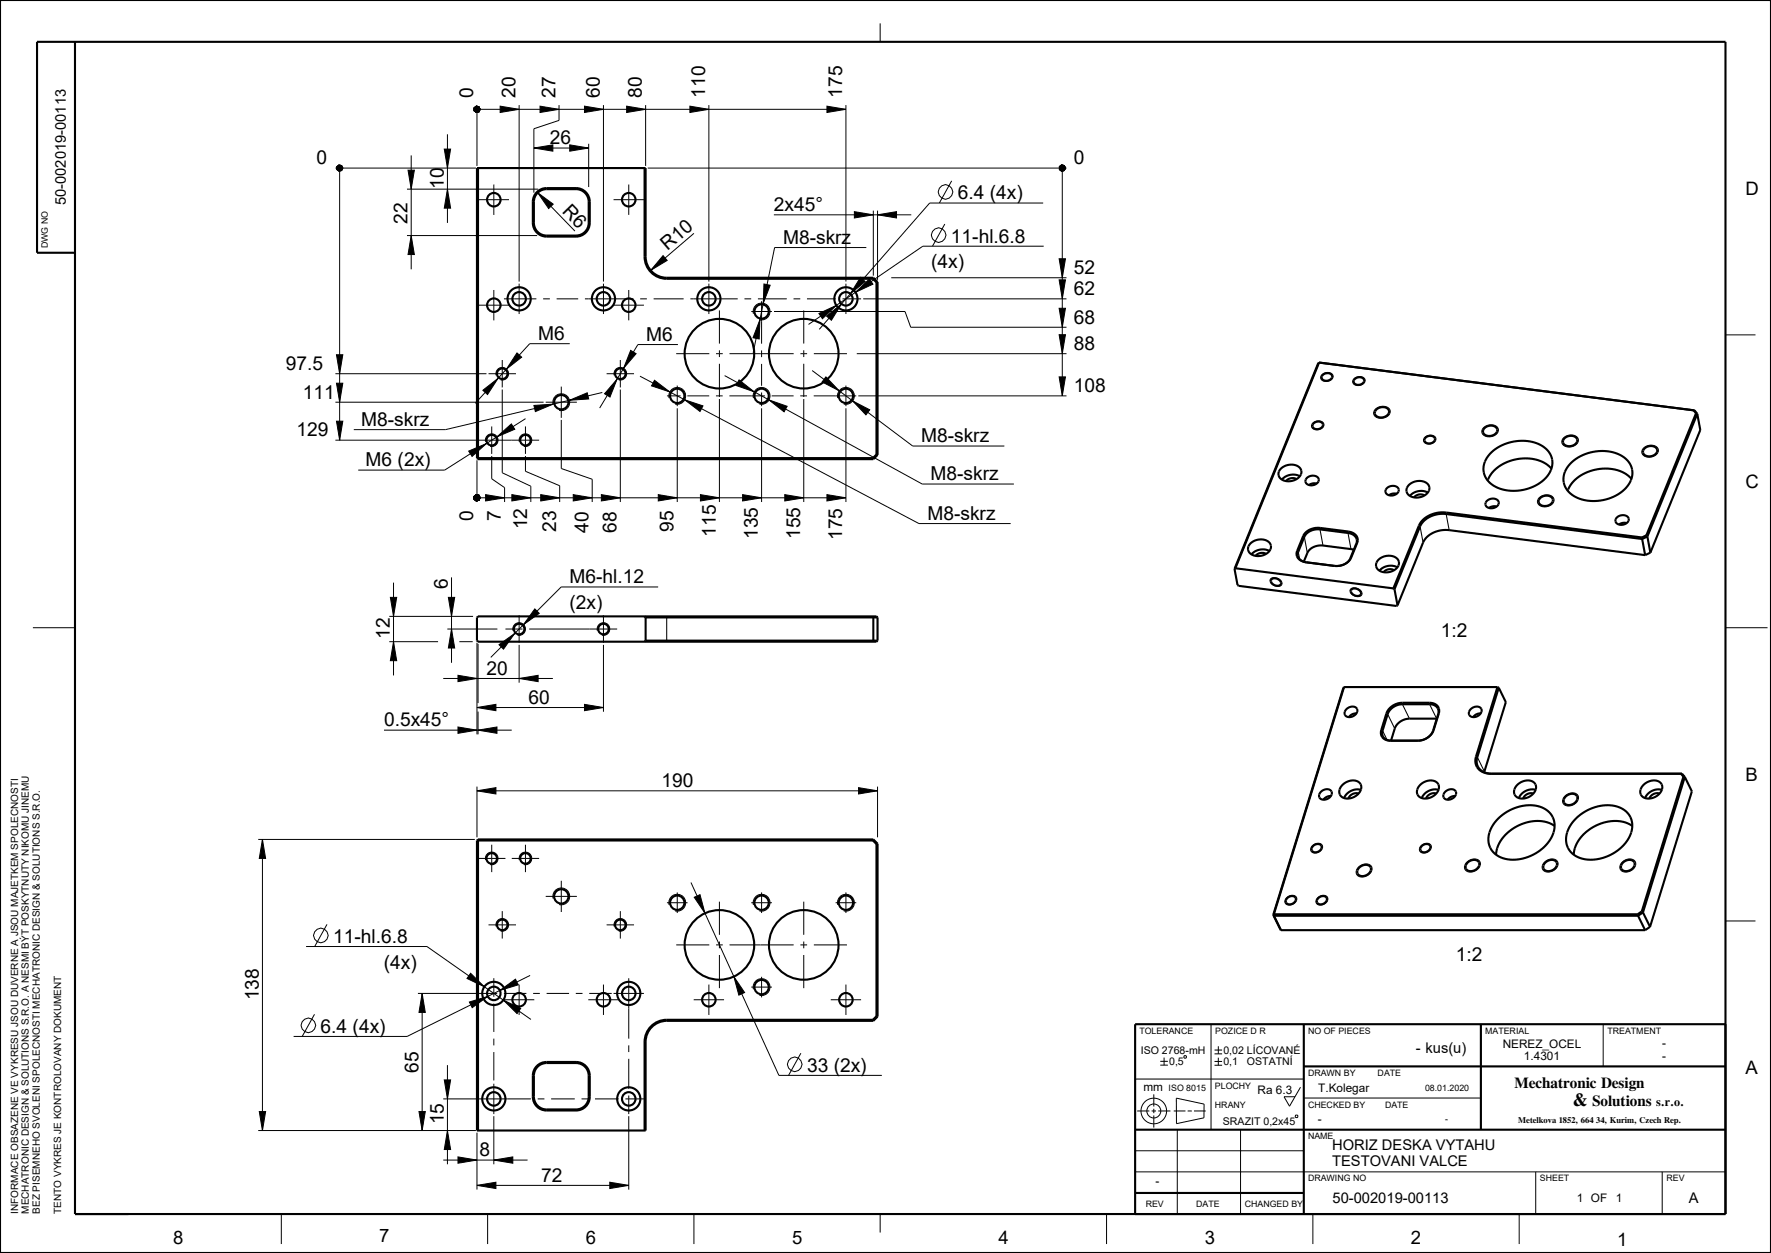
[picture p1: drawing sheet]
<svg xmlns="http://www.w3.org/2000/svg" width="420mm" height="297mm" viewBox="0 0 420 297" stroke-linecap="round" stroke-linejoin="round" font-family="sans-serif">
<g fill="none" stroke="#000" stroke-width=".24">
<path d="M208.7 5.5v4.4M79.5 39.8h33.4M79.9 39.5l.5-.4 .6 .1 .3 .6-.3 .6-.6 .2-.5-.4zM80.5 39.8v64.5M97.5 36.8v27M105.4 35.3h1.5l-.8 4.5zM106.1 31.8v21M112.4 25.6l.5-.4 .7 .1 .3 .6-.3 .6-.7 .1-.5-.4zM113.1 24.9v14.4M113.1 25.9h87.5M118.6 25.2l4.5 .7-4.5 .8zM123.1 24.9v41.8"/>
<path d="M126.6 35.1l4.5-.8v1.5zM126.6 35.1h13M128.1 25.2l4.5 .7-4.5 .8zM132.6 24.9v3.6l-6 2v15.2M135.1 34.3l4.5 .8-4.5 .7zM138.6 25.2l4.5 .7-4.5 .8zM139.6 34.1v10.2M143.1 24.9v41.8M148.6 25.2l4.5 .7-4.5 .8zM153.1 24.9v14.4M153.6 39.8h99.3M163.6 25.2l4.5 .7-4.5 .8z"/>
<path d="M168.1 24.9v41.8M196.1 25.2l4.5 .7-4.5 .8zM200.6 24.9v41.8M251.3 39.5l.5-.4 .6 .1 .3 .6-.3 .6-.6 .2-.5-.4zM251.9 39.8v54M96.5 55.8h30.9M96.5 44.8h31.2M96.8 40.3h1.5l-.8 4.5zM97.5 55.8l.8 4.5h-1.5zM106.1 44.8l.8 4.5h-1.5zM113.5 47.3h7.2M117.1 43.7v7.2"/>
<path d="M127.5 45.7l3.7 2.7-1.1 1zM127.5 45.7l8.8 9.1M145.5 47.3h7.2M149.1 43.7v7.2M164.6 55.3l-10.3 8.8M183.5 50.9h32.6M202.6 50.2l4.5 .7-4.5 .8zM205.5 58.7h-21.8l-5.1 24.9M207.1 49.9v15.4M208.1 50.9l4.5-.7v1.5zM208.1 49.9v16.4M224.1 53.1l-3 5.3"/>
<path d="M225.7 42.9l-2.9 5.2M247.4 48.1h-26.9l-26.2 30M247.5 58.4h-28.6l-27.2 18.5M113.5 72.3h7.2M117.1 68.7v7.2M119.5 70.8h7.7M123.1 67.2v7.2M128.8 70.8h1.6M132 70.8h5.1M138.7 70.8h11.5M143.1 67.2v7.2M145.5 72.3h7.2"/>
<path d="M149.1 68.7v7.2M151.8 70.8h1.6M155 70.8h7.1M157.2 60.6l1 1.1-3.9 2.4zM163.7 70.8h11.3M168.1 67.2v7.2M170.6 73.6v7.8M176.6 70.8h1.5M178.2 73.8h4.9M178.7 74.4a2 2 0 0 1 1.7-2.6 2 2 0 0 1 2.2 2.2 2 2 0 0 1-2.5 1.8M179.7 70.8h6.9M180.2 75.8l-.1 4.6-1.5-.3z"/>
<path d="M180.6 71.4v10.1M181.2 67.3l1.4 .3-1.6 4.3zM183.6 73.8h31l1.4 3.8h36.9M188.2 70.8h1.6M190.6 73.6v7.8M191.4 70.8h6.8M194.2 74.3l4.1-1.9-3.2 3.1zM196 74.9l3.6-2.9-2.4 3.9zM199.8 70.8h4.4M200.6 67.2v7.2M202.9 69.3l3.3-3.2 .8 1.3zM204.1 65.7l1.1 1-3.5 2.9z"/>
<path d="M204.7 70.8h48.2M211.4 65.8h41.5M251.2 61.3h1.5l-.8 4.5zM251.2 79.3h1.5l-.8 4.5zM251.2 66.3h1.5l-.8 4.5zM251.2 73.1h1.5l-.8 4.5zM409.2 79.4h7.1M79.5 95.3h49.4M79.5 88.6h35.9M79.8 90.8h1.5l-.8 4.5zM79.8 99.8h1.5l-.8 4.5zM79.8 84.1h1.5l-.8 4.5z"/>
<path d="M114.5 92.5l3.6-2.8-2.5 3.8zM115.9 88.6h6.5M117.7 89a1.5 1.5 0 0 1 1.3-1.9 1.5 1.5 0 0 1 1.6 1.6 1.5 1.5 0 0 1-1.9 1.3M119.1 85.3v6.5M119.1 92.3v19.8l6.8 3.1v3.8M122.6 83.7l1.1 1-3.6 2.8zM124.6 99.2l-19.1 12.2h-20.5M126.6 96.1l4.6-.3-4.2 1.8zM129.4 95.3h7.4M131.2 95.9a2 2 0 0 1 1.7-2.6 2 2 0 0 1 2.2 2.2 2 2 0 0 1-2.5 1.8M133.1 91.6v7.4M133.1 99.5v11.6l7.3 2.5v5.4"/>
<path d="M135.1 94.9l4.2-1.8 .3 1.5zM135.1 81.5h-9.5l-12.9 14.1M142.8 93l-37.1 8.8h-21.8M143.9 88.6h6.5M145.7 89a1.5 1.5 0 0 1 1.3-1.9 1.5 1.5 0 0 1 1.6 1.6 1.5 1.5 0 0 1-1.9 1.3M146.3 89.9l-1.6 4.2-1.3-.8zM147.1 85.3v6.5M147.1 92.3v26.7M149.6 83.1l1.3 .7-3 3.5zM151.8 89.2l66.1 34.9h21.8M155.2 90.1l3.6 2.8-4.3-1.4zM158.2 93.8h3.2"/>
<path d="M158.7 94.4a2 2 0 0 1 1.7-2.6 2 2 0 0 1 2.2 2.2 2 2 0 0 1-2.5 1.8M160.4 83.8h7.8M160.6 91.4v4.9M160.6 96.8v22.2M160.8 81.7h-9.5l-9.1 15M162.4 94.8l4.3 1.4-.7 1.3zM163 93.8h5.2M169.8 93.8h1.6M169.8 83.8h1.6M170.6 83v1.6M170.6 86.2v7.9M170.6 94.6v24.4"/>
<path d="M171.8 89l46.9 25.7h21.8M173 93.8h8.4M173 83.8h15.2M175.3 90.1l3.6 2.8-4.3-1.5zM178.7 94.4a2 2 0 0 1 1.7-2.6 2 2 0 0 1 2.2 2.2 2 2 0 0 1-2.5 1.8M180.6 83.1v1.6M180.6 86.3v5.1M180.6 93v3.3M180.6 96.8v22.2M182.4 94.8l4.3 1.5-.7 1.3zM183 93.8h5.2M189.8 93.8h1.6"/>
<path d="M189.8 83.8h1.6M190.6 83v1.6M190.6 86.2v7.9M190.6 94.6v24.4M192.6 87.8l23.8 17.9h21.8M193 93.8h10.1M193 83.8h7.9M195.9 89.3l3.1 3.3-4-2.1zM198.7 94.4a2 2 0 0 1 1.7-2.6 2 2 0 0 1 2.2 2.2 2 2 0 0 1-2.5 1.8M200.6 91.4v4.9M200.6 96.8v22.2M202.2 95l4.1 2.1-.9 1.2z"/>
<path d="M203.2 83.8h49.7M203.6 93.8h49.3M251.2 89.3h1.5l-.8 4.5zM313.5 88.8l.7-.4 .9-.1 .9 .4 .2 .6-.2 .4-.5 .5-1.3 .2-.7-.3-.2-.3-.1-.5zM321.1 89.7l.7-.4h.9l.8 .4 .2 .6-.1 .4-.6 .5-1.2 .2-.7-.3-.3-.3v-.5zM326.2 97l1-.6 1.1-.1 1 .4 .3 .4 .1 .6-.2 .5-.5 .5-1 .4h-.8l-1-.3-.4-.5v-.6zM79.5 104.3h33.4M111.1 106.9l4.2-1.8-3.3 3.1zM112.4 117.7l.5-.4 .7 .1 .3 .6-.3 .6-.7 .1-.5-.4zM113.1 109.1v9.9M113.1 118h87.5M113.4 104.3h14.5"/>
<path d="M115.2 104.7a1.5 1.5 0 0 1 1.3-1.9 1.5 1.5 0 0 1 1.6 1.7 1.5 1.5 0 0 1-1.9 1.3M115.2 117.2l4.5 .8-4.5 .7zM116.6 101.1v6.5M116.6 108.1v5.4l3.1 2.1v3.4M117.9 103.5l3.4-3 .8 1.2zM121.4 117.2l4.5 .8-4.5 .7zM123.2 104.7a1.5 1.5 0 0 1 1.3-1.9 1.5 1.5 0 0 1 1.6 1.7 1.5 1.5 0 0 1-1.9 1.3M124.6 101.1v6.5M124.6 108.1v3.6l8.1 3.4v3.9M128.2 117.2l4.5 .8-4.5 .7zM135.9 117.2l4.5 .8-4.5 .7zM142.6 117.2l4.5 .8-4.5 .7z"/>
<path d="M156.1 117.2l4.5 .8-4.5 .7zM166.1 117.2l4.5 .8-4.5 .7zM176.1 117.2l4.5 .8-4.5 .7zM186.1 117.2l4.5 .8-4.5 .7zM196.1 117.2l4.5 .8-4.5 .7zM311.4 100.3l.7-.5h.8l.8 .3 .3 .7-.6 .8-.8 .3h-.5l-.7-.3-.3-.3-.1-.4zM337.9 103.6l.7-.4 .9-.1 .8 .4 .2 .7-.1 .4-.6 .5-1.2 .2-.7-.3-.3-.4v-.4zM351.9 101.4l.9-.6 1.2-.1 .6 .2 .5 .4 .3 .8-.3 .5-.5 .5-1 .4h-.8l-.9-.3-.4-.5-.1-.6zM365 117.9l1-.5 1.2-.1 1.1 .5 .3 .9-.3 .5-.5 .5-1 .4h-.8l-.9-.3-.4-.5-.1-.5zM370.8 103.8l1-.6 1.1-.1 1.2 .5 .2 .9-.2 .5-.5 .5-.7 .3-1.1 .1-1-.3-.3-.5-.1-.7zM389.8 106.2l1-.6 1.1-.1 1 .4 .3 .5 .1 .5-.2 .6-.7 .5-.9 .3-.7 .1-1-.4-.4-.5v-.6zM93.3 138.1v22"/>
<path d="M107.1 136.9v20.2M156.1 139.1h-23l-16.7 16.7M301.3 137.2l.8-.3 1.1 .3 .8 .7v.6l-.7 .5-1.3-.2-.7-.8zM320.3 139.6l.8-.3 1.1 .3 .7 .6 .1 .7-.7 .5-1.3-.2-.8-.8zM7.8 148.8h10M92.3 152.1h11.6M92.3 146.1h19.9M92.6 141.6h1.5l-.8 4.5zM93.3 152.1l.8 4.5h-1.5zM106.1 149.1h11.9M106.3 141.6h1.5l-.7 4.5zM107.1 149.1l.7 4.5h-1.5z"/>
<path d="M108.9 152.1h3.2M113.1 152.4v21.7M113.4 152.6v14.1M118.3 152.8l3.8-2.6-2.7 3.7zM119.9 149.1h4M121.7 149.5a1.5 1.5 0 0 1 1.3-1.9 1.5 1.5 0 0 1 1.6 1.6 1.5 1.5 0 0 1-1.9 1.4M123.1 145.9v6.5M123.1 152.9v8.9M125.5 149.1h20.9M126.8 144.3l1.1 1.1-3.7 2.6zM141.7 149.5a1.5 1.5 0 0 1 1.3-1.9 1.5 1.5 0 0 1 1.6 1.6 1.5 1.5 0 0 1-1.9 1.4M143.1 145.9v6.5"/>
<path d="M143.1 152.9v15.8M409.2 148.8h10M91.1 173.1h30.3M105.1 160.8h26M108.6 160.1l4.5 .7-4.5 .8zM108.6 172.3l4.5 .8-4.5 .7zM113.1 167.7l4.5-.7v1.5zM113.1 167.7h30M113.4 173.1l4.5-.8v1.5zM113.4 168.7v5.4M123.1 160.8l4.5-.7v1.5zM138.6 167l4.5 .7-4.5 .8z"/>
<path d="M61.2 199h51.4M62.2 199l.8 4.5h-1.5zM62.2 199v69M113.1 187.4l4.5-.7v1.5zM113.1 186.4v12.1M113.1 187.4h95M203.6 186.7l4.5 .7-4.5 .8zM208.1 186.4v12.1M371.2 188.6l1-.6h1.1l.8 .4 .2 .5v.6l-.3 .6-.8 .6-.9 .3h-.7l-.8-.4-.2-.5v-.6zM77.5 219.1l-2.9 5.3M113.4 203.5h6.5M115.2 203.9a1.5 1.5 0 0 1 1.3-1.9 1.5 1.5 0 0 1 1.6 1.6 1.5 1.5 0 0 1-1.9 1.3"/>
<path d="M115.9 219.2h6.5M116.6 200.2v6.5M117.7 219.6a1.5 1.5 0 0 1 1.3-1.9 1.5 1.5 0 0 1 1.6 1.7 1.5 1.5 0 0 1-1.9 1.3M119.1 216v6.5M121.4 203.5h6.5M123.2 203.9a1.5 1.5 0 0 1 1.3-1.9 1.5 1.5 0 0 1 1.6 1.6 1.5 1.5 0 0 1-1.9 1.3M124.6 200.2v6.5M129.4 212.5h7.4M131.2 213a2 2 0 0 1 1.7-2.5 2 2 0 0 1 2.2 2.1 2 2 0 0 1-2.5 1.8M133.1 208.8v7.4M143.9 219.2h6.5M145.7 219.6a1.5 1.5 0 0 1 1.3-1.9 1.5 1.5 0 0 1 1.6 1.7 1.5 1.5 0 0 1-1.9 1.3"/>
<path d="M147.1 216v6.5M158.2 214h4.9M158.7 214.5a2 2 0 0 1 1.7-2.5 2 2 0 0 1 2.2 2.1 2 2 0 0 1-2.5 1.8M160.6 211.5v4.9M163.9 209.2l20.8 45.7h24.4M164.6 212.7l1.4-.6 1.2 4.4zM170.6 213.7v7.9M178.2 214h4.9M178.7 214.5a2 2 0 0 1 1.7-2.5 2 2 0 0 1 2.2 2.1 2 2 0 0 1-2.5 1.8M180.6 211.5v4.9M190.6 213.7v7.9M198.2 214h4.9"/>
<path d="M198.7 214.5a2 2 0 0 1 1.7-2.5 2 2 0 0 1 2.2 2.1 2 2 0 0 1-2.5 1.8M200.6 211.5v4.9M305.2 212.7l.7-.4 .9-.1 .6 .4 .1 .8-.7 .8-1.3 .3-.6-.3-.2-.4 .1-.5zM311.3 200.4l.8-.4 .8-.1 .6 .4 .1 .7-.8 .9-1.2 .3-.6-.3-.2-.4 .1-.6zM312.5 212.7l.8-.4 .8-.1 .7 .5 .1 .7-.4 .6-.5 .4-1.1 .1-.6-.3-.2-.4 .1-.6zM322.2 205.5l1-.6 1.1-.1 .6 .2 .4 .4v.9l-.3 .6-.5 .5-.9 .4-.9 .1-.8-.5-.3-.5 .2-.8zM337.1 200.4l.7-.4 .9-.1 .6 .3 .1 .8-.2 .5-.6 .5-1.2 .2-.6-.3-.2-.4 .1-.6zM347.9 204.3l1-.6 1.1-.1 .9 .5 .2 .5-.1 .6-.4 .7-.8 .6-1.4 .2-.8-.4-.3-.5 .2-1zM366.4 204.3l1-.6 1.1-.1 .8 .6 .2 1-.4 .6-.8 .6-.8 .3h-.7l-.8-.4-.3-.5 .2-.9zM384.8 204.3l1-.6 1.1-.1 .6 .3 .3 .4 .1 .9-.3 .6-.9 .7-1.5 .2-.8-.4-.2-.5 .1-.9zM409.2 218.3h7.1M72.6 224.4h28.7l24.6 17.2"/>
<path d="M99.1 235.5h13.9M100.1 235.5l.8 4.5h-1.5zM100.1 235.5v32.5M111.3 237.5l4.4-1.3-3.7 2.7zM111.6 230.7l3.3 3.2-4.2-2zM113.5 235.5h4.4M117.1 231.9v4.4M117.1 237.9v6.7M118.5 234.8l3.7-2.7 .7 1.3zM119.4 237.1l4.1 1.9-.9 1.2zM119.5 235.5h5.3M119.5 237h7.2"/>
<path d="M123.1 233.4v7.2M125.7 231.2l-29.2 14.5h-26.9M126.4 235.5h1.6M129.6 235.5h5.4M136.6 235.5h1.5M139.5 237h7.2M139.7 235.5h5.4M143.1 233.4v7.2M145.5 235.5h7.2M149.1 231.9v14.3M160.4 224h7.8M164.5 237h7.2"/>
<path d="M168.1 233.4v7.2M169.8 224h1.6M170.6 223.2v1.6M170.6 226.4v7.8M173 224h15.2M174 231.5l2.6 3.8-1.4 .6zM178.2 234h4.9M178.7 234.5a2 2 0 0 1 1.7-2.5 2 2 0 0 1 2.2 2.1 2 2 0 0 1-2.5 1.8M180.6 231.5v4.9M189.8 224h1.6M190.6 223.2v1.6M190.6 226.4v7.8"/>
<path d="M193 224h7.9M197 237h7.2M200.6 233.4v7.2M74.6 240.4l-2.9 5.3M105.4 256h1.5l-.8 4.5zM106.1 252.5v23.5M117.1 246.2v1.6M117.1 249.4v6.7M117.1 256.9v7.2M149.1 247.8v1.6M149.1 251v7.1M149.1 259.7v4.4"/>
<path d="M189.9 249.7l-2.9 5.2M269.2 255.8h40M273.6 259.4v2.9M275.2 251.6h1.8M275.2 252.5h1.8M276.1 250.7v1.8M280.8 250.4l.4-.2 .2 .5-.5 .1zM287.2 242.8v25M288 248.9h1.8M288 249.8h1.8M288 251.6h1.8M288 252.5h1.8"/>
<path d="M288.9 248v1.8M288.9 250.7v1.8M308.4 257.7l-2.6 4.5-1.3-2.2h2.6M380.2 242.8v10M61.2 268h51.7M61.5 263.5h1.5l-.8 4.5zM99.4 263.5h1.5l-.8 4.5zM105.1 260.5h7.9M105.1 275h20M106.1 268l.8 4.5h-1.5zM108.6 274.2l4.5 .8-4.5 .7zM113.1 268.5v13.5"/>
<path d="M113.5 260.5h12.4M117.1 275l4.5-.8v1.5zM117.1 264.6v11.4M127.5 260.5h1.6M130.7 260.5h5.6M137.9 260.5h1.6M141.1 260.5h5.6M148.3 260.5h4.4M149.1 264.6v17.4M269.2 277.8h140M269.2 272.8h40M269.7 263.3h2.9"/>
<path d="M273.1 263.3h1.1M273.6 262.8v1.1M273.6 264.4v2.9M274.7 263.3h2.9M278.4 263.3h2.7M279 260.3l6.6 1.4-.1 3.3-6.5 1.3zM279.2 267.8v20M281.6 263.3h1.1M283.2 263.3h2.7M294.2 267.8v20M307.2 264.5l.4-.2 .2 .5-.5 .1zM309.2 260.3h42"/>
<path d="M364.2 277.8v10M394.2 277.8v10M66.7 287.8v7.1M113.1 281l4.5-.8v1.5zM113.1 281h36M115.6 287.8v7.1M144.6 280.2l4.5 .8-4.5 .7zM164.6 287.8v7.1M208.7 287.8v4.3M262.4 287.8v7.1M311.4 287.8v7.1M360.3 287.8v7.1"/>
<circle cx="222.6" cy="55.7" r="1.72"/>
<circle cx="224.2" cy="45.5" r="1.72"/>
<circle cx="76.1" cy="221.7" r="1.72"/>
<circle cx="73.1" cy="243" r="1.72"/>
<circle cx="188.4" cy="252.3" r="1.72"/>
<circle cx="273.6" cy="263.3" r="3"/>
<circle cx="273.6" cy="263.3" r="1.66"/>
</g>
<g fill="#000">
<path d="M79.9 39.5l.5-.4 .6 .1 .3 .6-.3 .6-.6 .2-.5-.4zM105.4 35.3h1.5l-.8 4.5zM112.4 25.6l.5-.4 .7 .1 .3 .6-.3 .6-.7 .1-.5-.4zM118.6 25.2l4.5 .7-4.5 .8zM126.6 35.1l4.5-.8v1.5zM128.1 25.2l4.5 .7-4.5 .8zM135.1 34.3l4.5 .8-4.5 .7zM138.6 25.2l4.5 .7-4.5 .8zM148.6 25.2l4.5 .7-4.5 .8zM163.6 25.2l4.5 .7-4.5 .8zM196.1 25.2l4.5 .7-4.5 .8zM251.3 39.5l.5-.4 .6 .1 .3 .6-.3 .6-.6 .2-.5-.4z"/>
<path d="M96.8 40.3h1.5l-.8 4.5zM97.5 55.8l.8 4.5h-1.5zM106.1 44.8l.8 4.5h-1.5zM127.5 45.7l3.7 2.7-1.1 1zM202.6 50.2l4.5 .7-4.5 .8zM208.1 50.9l4.5-.7v1.5zM157.2 60.6l1 1.1-3.9 2.4zM180.2 75.8l-.1 4.6-1.5-.3zM181.2 67.3l1.4 .3-1.6 4.3zM194.2 74.3l4.1-1.9-3.2 3.1zM196 74.9l3.6-2.9-2.4 3.9zM204.1 65.7l1.1 1-3.5 2.9z"/>
<path d="M202.9 69.3l3.3-3.2 .8 1.3zM251.2 61.3h1.5l-.8 4.5zM251.2 66.3h1.5l-.8 4.5zM251.2 73.1h1.5l-.8 4.5zM79.8 90.8h1.5l-.8 4.5zM79.8 84.1h1.5l-.8 4.5zM114.5 92.5l3.6-2.8-2.5 3.8zM122.6 83.7l1.1 1-3.6 2.8zM126.6 96.1l4.6-.3-4.2 1.8zM135.1 94.9l4.2-1.8 .3 1.5zM146.3 89.9l-1.6 4.2-1.3-.8zM149.6 83.1l1.3 .7-3 3.5z"/>
<path d="M155.2 90.1l3.6 2.8-4.3-1.4zM162.4 94.8l4.3 1.4-.7 1.3zM175.3 90.1l3.6 2.8-4.3-1.5zM182.4 94.8l4.3 1.5-.7 1.3zM195.9 89.3l3.1 3.3-4-2.1zM202.2 95l4.1 2.1-.9 1.2zM251.2 79.3h1.5l-.8 4.5zM251.2 89.3h1.5l-.8 4.5zM79.8 99.8h1.5l-.8 4.5zM112.4 117.7l.5-.4 .7 .1 .3 .6-.3 .6-.7 .1-.5-.4zM111.1 106.9l4.2-1.8-3.3 3.1zM117.9 103.5l3.4-3 .8 1.2z"/>
<path d="M115.2 117.2l4.5 .8-4.5 .7zM121.4 117.2l4.5 .8-4.5 .7zM128.2 117.2l4.5 .8-4.5 .7zM135.9 117.2l4.5 .8-4.5 .7zM142.6 117.2l4.5 .8-4.5 .7zM156.1 117.2l4.5 .8-4.5 .7zM166.1 117.2l4.5 .8-4.5 .7zM176.1 117.2l4.5 .8-4.5 .7zM186.1 117.2l4.5 .8-4.5 .7zM196.1 117.2l4.5 .8-4.5 .7zM92.6 141.6h1.5l-.8 4.5zM93.3 152.1l.8 4.5h-1.5z"/>
<path d="M106.3 141.6h1.5l-.7 4.5zM107.1 149.1l.7 4.5h-1.5zM118.3 152.8l3.8-2.6-2.7 3.7zM126.8 144.3l1.1 1.1-3.7 2.6zM108.6 160.1l4.5 .7-4.5 .8zM108.6 172.3l4.5 .8-4.5 .7zM113.1 167.7l4.5-.7v1.5zM113.4 173.1l4.5-.8v1.5zM123.1 160.8l4.5-.7v1.5zM138.6 167l4.5 .7-4.5 .8zM62.2 199l.8 4.5h-1.5zM113.1 187.4l4.5-.7v1.5z"/>
<path d="M203.6 186.7l4.5 .7-4.5 .8zM164.6 212.7l1.4-.6 1.2 4.4zM100.1 235.5l.8 4.5h-1.5zM111.6 230.7l3.3 3.2-4.2-2zM111.3 237.5l4.4-1.3-3.7 2.7zM118.5 234.8l3.7-2.7 .7 1.3zM119.4 237.1l4.1 1.9-.9 1.2zM174 231.5l2.6 3.8-1.4 .6zM61.5 263.5h1.5l-.8 4.5zM99.4 263.5h1.5l-.8 4.5zM106.1 268l.8 4.5h-1.5zM105.4 256h1.5l-.8 4.5z"/>
<path d="M108.6 274.2l4.5 .8-4.5 .7zM117.1 275l4.5-.8v1.5zM113.1 281l4.5-.8v1.5zM144.6 280.2l4.5 .8-4.5 .7z"/>
</g>
<g fill="none" stroke="#000" stroke-width=".5">
<path d="M0 0h420v297h-420zM17.8 9.9v277.9h391.4v-277.9h-400.4v50h9M113.4 39.8v68.8M152.9 39.8v21a5.2 5.2 0 0 0 5.2 5.3h48.9M127.3 46a2.99 2.99 0 0 1 2.3-1.2h7a3 3 0 0 1 3 3v5a3 3 0 0 1-3 3h-7a3 3 0 0 1-3-3v-5l.1-.7zM127.3 45.5a3.2 3.2 0 0 1 2.3-.9h7a3.2 3.2 0 0 1 3.3 3.2v5a3.2 3.2 0 0 1-3.3 3.3h-7a3.2 3.2 0 0 1-3.2-3.3v-5a3.2 3.2 0 0 1 .9-2.3zM207 66.1l.9 .8M207.1 65.8h-49a5 5 0 0 1-5-5v-21h-40v68.8l.3 .2h93.7M207.1 65.8l1 1M207.1 65.8l-.1 .3M207.9 66.9v40.8M208.1 66.8l-.2 .1"/>
<path d="M208.1 66.8v41M312.8 85.9l-.2 .2-19.8 48.7M312.8 85.9l-19.8 48.8M312.8 85.9l89.1 11.4M312.8 85.9h.1M313.7 88.9a1.26 1.26 0 0 1 1.2-.5 1.26 1.26 0 0 1 1 .8 1.29 1.29 0 0 1-1.2 1.1 1.29 1.29 0 0 1-1.3-.9zM321.3 89.9a1.26 1.26 0 0 1 1.2-.6 1.26 1.26 0 0 1 1 .9 1.29 1.29 0 0 1-1.2 1 1.29 1.29 0 0 1-1.3-.8zM326.5 97a1.71 1.71 0 0 1 2.9 .6 1.84 1.84 0 0 1-1.5 1.3 1.84 1.84 0 0 1-1.8-.9v-.5zM401.9 97.3h-.2l.5 .7M401.9 97.3l.6 .8M402.2 98l.3 .1M402.2 98l-11.8 28.9"/>
<path d="M402.5 98.1l-11.8 29.1M402.5 98.1l.7 3.8-11.8 29.1M113.4 108.6h93.6M113.4 108.6l-.2 .1M207 108.6l.1 .2M207.9 107.7l.2 .1M207.9 107.7l-.9 .9M208.1 107.8l-1 1M303.7 111.1a3.1 3.1 0 0 1 4.9 .3 2.02 2.02 0 0 1-1.8 2.5 2.56 2.56 0 0 1-3.6-1.4l.1-.7zM307.5 113.6a2.04 2.04 0 0 0-2.5 .4M308.3 112.9a3.5 3.5 0 0 0-4.3 .8M310 113.2a1.61 1.61 0 0 1 2.8 .6 1.72 1.72 0 0 1-1.5 1.2 1.72 1.72 0 0 1-1.7-.9z"/>
<path d="M311.5 100.4a1.26 1.26 0 0 1 1.2-.5 1.26 1.26 0 0 1 1 .8 1.29 1.29 0 0 1-1.1 1 1.29 1.29 0 0 1-1.3-.8zM312.2 114.6h-.9l-.9 .4M329 115.7a1.61 1.61 0 0 1 2.7 .5 1.72 1.72 0 0 1-1.4 1.2 1.72 1.72 0 0 1-1.7-.9zM331.2 117h-.9l-.9 .4M334.1 115a3.1 3.1 0 0 1 4.8 .3 2.02 2.02 0 0 1-1.7 2.4 2.56 2.56 0 0 1-3.6-1.3l.1-.8zM337.8 117.4a2.04 2.04 0 0 0-2.5 .5M338.1 103.8a1.26 1.26 0 0 1 1.2-.6 1.26 1.26 0 0 1 1 .9 1.29 1.29 0 0 1-1.2 1 1.29 1.29 0 0 1-1.3-.9zM338.6 116.8a3.5 3.5 0 0 0-4.2 .7M352.1 101.4a1.71 1.71 0 0 1 3 .6 1.84 1.84 0 0 1-1.6 1.3 1.84 1.84 0 0 1-1.8-.9l.1-.5zM352.7 118.7a1.61 1.61 0 0 1 2.7 .5 1.72 1.72 0 0 1-1.4 1.3 1.72 1.72 0 0 1-1.7-.9zM353.7 107.2a10.4 10.4 0 0 1 12.8-.9 4.7 4.7 0 0 1-.3 7.3 10.4 10.4 0 0 1-12.8 .9 4.7 4.7 0 0 1 .3-7.3zM365.3 118a1.71 1.71 0 0 1 3 .6 1.84 1.84 0 0 1-1.6 1.3 1.84 1.84 0 0 1-1.8-.9l.1-.5z"/>
<path d="M367.9 111.1a9.4 9.4 0 0 0-10.3-1.7 7.9 7.9 0 0 0-4.8 4.5M371.1 103.8a1.71 1.71 0 0 1 2.9 .6 1.84 1.84 0 0 1-1.5 1.3 1.84 1.84 0 0 1-1.8-.9v-.5zM372.7 109.6a10.4 10.4 0 0 1 12.8-.9 4.7 4.7 0 0 1-.3 7.4 10.4 10.4 0 0 1-12.8 .8 4.7 4.7 0 0 1 .3-7.3zM386.9 113.5a9.4 9.4 0 0 0-10.3-1.6 7.9 7.9 0 0 0-4.8 4.4M390.1 106.3a1.71 1.71 0 0 1 2.9 .5 1.84 1.84 0 0 1-1.5 1.3 1.84 1.84 0 0 1-1.8-.9v-.5zM292.8 134.8l.7 3.9 .3 .2 37.4 4.7 .2-.1M293 134.7l37.4 4.8M293 134.7l-.2 .1M296.5 128.9a3.1 3.1 0 0 1 4.8 .2 2.02 2.02 0 0 1-1.7 2.5 2.56 2.56 0 0 1-3.6-1.3l.1-.8zM300.3 131.3a2.04 2.04 0 0 0-2.5 .4M301 130.6a3.5 3.5 0 0 0-4.2 .8M301.6 137.3a1.31 1.31 0 0 1 1.5-.1 1.31 1.31 0 0 1 .6 1.3 1.3 1.3 0 0 1-1.5 .3 1.3 1.3 0 0 1-.7-1.4z"/>
<path d="M309.8 133.3a2.04 2.04 0 0 1-2.2-2.7l1.5-3.6a3.9 3.9 0 0 1 4-1.9l6.6 .9a2.07 2.07 0 0 1 2.2 2.5l-1.5 3.7a3.9 3.9 0 0 1-4 1.9M309.8 133.3h.1M309.9 126.5l1.2-.8 1.2-.2 7.4 .8a1.88 1.88 0 0 1 2 2.3l-1.5 3.8a3.6 3.6 0 0 1-3.7 1.7l-6.7-.8a1.87 1.87 0 0 1-1.9-2.4l1.4-3.6zM320.6 139.7a1.31 1.31 0 0 1 1.5-.1 1.31 1.31 0 0 1 .6 1.4 1.3 1.3 0 0 1-1.5 .2 1.3 1.3 0 0 1-.7-1.4zM321.1 130.3l-7.3-1a3.6 3.6 0 0 0-3.8 1.8l-.8 2M326.9 132.7a3.1 3.1 0 0 1 4.8 .3 2.02 2.02 0 0 1-1.7 2.5 2.56 2.56 0 0 1-3.7-1.4l.1-.7zM330.4 139.5l.3 .2M330.6 135.1a2.04 2.04 0 0 0-2.5 .5M330.7 139.7l.7 3.8M331.4 134.5a3.5 3.5 0 0 0-4.2 .8M354.9 120.1l-.9-.1-.9 .4M383.5 122.6a1.61 1.61 0 0 1 2.8 .6 1.72 1.72 0 0 1-1.5 1.2 1.72 1.72 0 0 1-1.7-.9z"/>
<path d="M385.8 124h-1l-.9 .3M389.4 127.4l-46.4-5.9a6.3 6.3 0 0 0-6.5 3.1l-6.1 14.9M389.4 127.4v.4M389.4 127.8l-46.4-6a6 6 0 0 0-6.2 3l-6.1 14.9M389.4 127.8l.8 3.8M390.2 131.6l-46.5-5.9a6 6 0 0 0-6.2 2.9l-6.1 14.9M390.4 126.9l.3 .3M390.4 126.9l-1 .5M390.7 127.2l-1.3 .6M390.7 127.2l.7 3.8M391.4 131l-1.2 .6M152.9 146.1l.2 .3"/>
<path d="M153.1 146.4v5.5M153.1 151.9l-.2 .2M153.1 151.9h55M153.1 146.4h55M207 146.1v6M208.1 146.4l-.2-.3h-94.5l-.3 .3v5.5l.3 .2h94.5l.2-.2M208.1 146.4v5.5M318.7 162.9l-16.7 54M318.7 162.9l-16.6 53.8M318.7 162.9h36.4M319.4 168a1.45 1.45 0 0 1 2.5 .3 1.72 1.72 0 0 1-1.1 1.5 1.72 1.72 0 0 1-1.9-.4v-.7zM321.7 169.1l-1 .2-.8 .7"/>
<path d="M329.6 167.8l.6-.5a4.3 4.3 0 0 1 2.4-.7h6.4a1.95 1.95 0 0 1 2.2 2.5l-1.2 3.9a4.1 4.1 0 0 1-3.8 2.6h-6.4a1.97 1.97 0 0 1-2.2-2.6l1.3-4.1zM329.9 168l1-.7 1.4-.4h6.7a1.81 1.81 0 0 1 2.1 2.4l-1.2 3.9a3.8 3.8 0 0 1-3.5 2.3h-6.5a1.83 1.83 0 0 1-2-2.3l1.3-4.2zM340.7 170.3h.1M340.7 170.3h-6.4l-1.2 .2a3.7 3.7 0 0 0-2.3 2.2l-.9 2.8M348.9 168a1.45 1.45 0 0 1 2.5 .3 1.72 1.72 0 0 1-1.2 1.5 1.72 1.72 0 0 1-1.8-.4v-.7zM351.1 169.1l-1 .2-.7 .7M355.1 162.9l-5.1 16.4a3.2 3.2 0 0 0 3.6 4.1h45M355.1 162.9l.3 .1M355.4 163l-5 16.5a3 3 0 0 0 3.3 3.9h45.2M355.4 163l1.7 3.4-5.1 16.6M113.2 199.1l.2 .1M113.4 199.2v68.8"/>
<path d="M113.4 199.2h93.6M207 199.2l.9 .9M207.1 199h-93.7l-.3 .2v68.8h40v-21a5 5 0 0 1 5-5h49M207.1 199l-.1 .2M207.1 199l1 1M208.1 200v41M208.1 200l-.2 .1M313.3 187.6a1.45 1.45 0 0 1 2.5 .3 1.72 1.72 0 0 1-1.1 1.5 1.72 1.72 0 0 1-1.8-.4v-.7zM315.6 188.7l-1 .2-.8 .7M318.5 186a2.72 2.72 0 0 1 4.2 0 2.43 2.43 0 0 1-1.7 3 2.23 2.23 0 0 1-3.4-1l.2-1.1zM319.8 189.3h.1M322.2 188.1a1.98 1.98 0 0 0-2.4 1.2"/>
<path d="M322.7 187.2a3.4 3.4 0 0 0-3.9 2M336.9 186a2.72 2.72 0 0 1 4.3 0 2.43 2.43 0 0 1-1.8 3 2.23 2.23 0 0 1-3.3-1l.1-1.1zM338.2 189.3h.1M340.6 188.1a1.98 1.98 0 0 0-2.4 1.2M341.1 187.2a3.4 3.4 0 0 0-3.9 2M342.8 187.6a1.45 1.45 0 0 1 2.5 .3 1.72 1.72 0 0 1-1.1 1.5 1.72 1.72 0 0 1-1.9-.4v-.7zM345.1 188.7l-1 .2-.8 .7M355.3 194.1a10.1 10.1 0 0 1 10.7-2.5 4.9 4.9 0 0 1 1.6 7.4 10.4 10.4 0 0 1-11.6 4.3 4.9 4.9 0 0 1-2-7.7zM359.9 186a2.72 2.72 0 0 1 4.3 0 2.43 2.43 0 0 1-1.8 3 2.23 2.23 0 0 1-3.3-1l.1-1.1zM361.2 189.3h.1M363.6 188.1a1.98 1.98 0 0 0-2.4 1.2M364.2 187.2a3.4 3.4 0 0 0-4 2"/>
<path d="M368.7 195.8a9.2 9.2 0 0 0-10.6 1.1 7.3 7.3 0 0 0-3.3 5.7M371.4 188.7a1.5 1.5 0 0 1 1.5-.6 1.5 1.5 0 0 1 1.2 1.1 1.87 1.87 0 0 1-3.2 1v-.7zM373.7 194.1a10.1 10.1 0 0 1 10.7-2.5 4.9 4.9 0 0 1 1.7 7.4 10.4 10.4 0 0 1-11.7 4.3 4.9 4.9 0 0 1-2-7.7zM387.1 195.8a9.2 9.2 0 0 0-10.6 1.1 7.3 7.3 0 0 0-3.3 5.7M389.9 186a2.72 2.72 0 0 1 4.2 0 2.43 2.43 0 0 1-1.7 3 2.23 2.23 0 0 1-3.4-1l.2-1.1zM391.2 189.3h.1M393.6 188.1a1.98 1.98 0 0 0-2.4 1.2M394.1 187.2a3.4 3.4 0 0 0-4 2M398.6 183.4l.6 .7M398.9 183.4h-.3M398.9 183.4l.7 .8M399.2 184.1l.4 .1"/>
<path d="M399.2 184.1l-9.8 31.9M399.6 184.2l-10 32.1M399.6 184.2l1.6 3.4-9.9 32.1M207.9 200.1v40.8M302 216.9l1.8 3.6M302 216.9h.1M302 216.9l.1 .2M302.1 216.7l-.1 .2M302.1 216.7h86.3M302.1 217.1l1.7 3.4M302.1 217.1h86.4M305.3 212.9a1.12 1.12 0 0 1 1.1-.6 1.12 1.12 0 0 1 .9 .8 1.28 1.28 0 0 1-.9 1.2 1.28 1.28 0 0 1-1.5-.6z"/>
<path d="M311.4 200.6a1.12 1.12 0 0 1 1.1-.6 1.12 1.12 0 0 1 .9 .8 1.28 1.28 0 0 1-.9 1.1 1.28 1.28 0 0 1-1.4-.5zM312.6 212.9a1.12 1.12 0 0 1 1.1-.6 1.12 1.12 0 0 1 1 .8 1.28 1.28 0 0 1-1 1.2 1.28 1.28 0 0 1-1.4-.6zM322.4 205.6a1.5 1.5 0 0 1 1.5-.7 1.5 1.5 0 0 1 1.2 1.1 1.87 1.87 0 0 1-3.1 1.1l-.1-.8zM337.2 200.6a1.12 1.12 0 0 1 1.1-.6 1.12 1.12 0 0 1 .9 .8 1.28 1.28 0 0 1-.9 1.1 1.28 1.28 0 0 1-1.5-.5zM348.1 204.4a1.5 1.5 0 0 1 1.5-.6 1.5 1.5 0 0 1 1.2 1 1.87 1.87 0 0 1-3.1 1.1l-.1-.7zM366.5 204.4a1.5 1.5 0 0 1 1.5-.6 1.5 1.5 0 0 1 1.2 1 1.87 1.87 0 0 1-3.1 1.1v-.7zM385 204.4a1.5 1.5 0 0 1 1.4-.6 1.5 1.5 0 0 1 1.3 1 1.87 1.87 0 0 1-3.2 1.1v-.7zM388.4 216.7l.1 .4M388.5 217.1l1.6 3.4M389.4 216l.2 .3M389.4 216l-1 .7M389.6 216.3l1.7 3.4"/>
<path d="M389.6 216.3l-1.1 .8M391.3 219.7l-1.2 .8M303.8 220.5h86.3M127.3 252.7a3.2 3.2 0 0 1 2.3-1h7a3.2 3.2 0 0 1 3.3 3.3v5a3.2 3.2 0 0 1-3.3 3.2h-7a3.2 3.2 0 0 1-3.2-3.2v-5a3.2 3.2 0 0 1 .9-2.3zM127.7 252.6l1.2-.5 .7-.1h7a3 3 0 0 1 3 3v5a3 3 0 0 1-3 3h-7a3 3 0 0 1-3-3v-5a2.99 2.99 0 0 1 1.1-2.4zM207 241.7h-48.9a5.2 5.2 0 0 0-5.2 5.3v21M207 241.7l.1 .3M207.9 240.9l.2 .1M207.9 240.9l-.9 .8M208.1 241l-1 1M309.2 252.8h100M309.2 242.8v45"/>
<path d="M351.2 242.8v25M409.2 242.8h-140v45M269.2 267.8h140M269.2 282.8h40"/>
<circle cx="117.1" cy="47.3" r="1.6"/>
<circle cx="149.1" cy="47.3" r="1.6"/>
<circle cx="117.1" cy="72.3" r="1.6"/>
<circle cx="123.1" cy="70.8" r="2.75"/>
<circle cx="123.1" cy="70.8" r="1.6"/>
<circle cx="143.1" cy="70.8" r="2.75"/>
<circle cx="143.1" cy="70.8" r="1.6"/>
<circle cx="149.1" cy="72.3" r="1.6"/>
<circle cx="168.1" cy="70.8" r="2.75"/>
<circle cx="168.1" cy="70.8" r="1.6"/>
<circle cx="180.6" cy="73.8" r="1.7"/>
<circle cx="200.6" cy="70.8" r="2.75"/>
<circle cx="200.6" cy="70.8" r="1.6"/>
<circle cx="119.1" cy="88.6" r="1.25"/>
<circle cx="133.1" cy="95.3" r="1.7"/>
<circle cx="147.1" cy="88.6" r="1.25"/>
<circle cx="160.6" cy="93.8" r="1.7"/>
<circle cx="170.6" cy="83.8" r="8.3"/>
<circle cx="180.6" cy="93.8" r="1.7"/>
<circle cx="190.6" cy="83.8" r="8.3"/>
<circle cx="200.6" cy="93.8" r="1.7"/>
<circle cx="116.6" cy="104.3" r="1.25"/>
<circle cx="124.6" cy="104.3" r="1.25"/>
<circle cx="123.1" cy="149.1" r="1.25"/>
<circle cx="143.1" cy="149.1" r="1.25"/>
<circle cx="116.6" cy="203.5" r="1.25"/>
<circle cx="119.1" cy="219.2" r="1.25"/>
<circle cx="124.6" cy="203.5" r="1.25"/>
<circle cx="133.1" cy="212.5" r="1.7"/>
<circle cx="147.1" cy="219.2" r="1.25"/>
<circle cx="160.6" cy="214" r="1.7"/>
<circle cx="180.6" cy="214" r="1.7"/>
<circle cx="200.6" cy="214" r="1.7"/>
<circle cx="117.1" cy="235.5" r="2.75"/>
<circle cx="117.1" cy="235.5" r="1.6"/>
<circle cx="123.1" cy="237" r="1.6"/>
<circle cx="143.1" cy="237" r="1.6"/>
<circle cx="149.1" cy="235.5" r="2.75"/>
<circle cx="149.1" cy="235.5" r="1.6"/>
<circle cx="168.1" cy="237" r="1.6"/>
<circle cx="170.6" cy="224" r="8.3"/>
<circle cx="180.6" cy="234" r="1.7"/>
<circle cx="190.6" cy="224" r="8.3"/>
<circle cx="200.6" cy="237" r="1.6"/>
<circle cx="117.1" cy="260.5" r="2.75"/>
<circle cx="117.1" cy="260.5" r="1.6"/>
<circle cx="149.1" cy="260.5" r="2.75"/>
<circle cx="149.1" cy="260.5" r="1.6"/>
</g>
<g fill="none" stroke="#000" stroke-width=".25">
<path d="M126.4 52.8h.2M126.4 47.8h.2M129.6 44.6v.2M129.6 55.8v.3M136.6 44.6v.2M136.6 55.8v.3M139.6 52.8h.3M139.6 47.8h.3M152.9 60.8h.2M158.1 65.8v.3M307.6 130.6l.3 .2 .3 1.7M309.1 127l.2 .3 .7 3.8"/>
<path d="M309.9 133.3h-.1M313.1 125.1l.7 4.2M316.5 134.1h-.1M319.7 126l.7 4.2M320.4 132.2l-.2 .2M321.9 128.7l-.2 .1M336.5 124.6l.3 .2 .7 3.8M343 121.5l.7 4.2M158.1 146.1v6M327.6 173l.3 .2 1 2.2M328.8 169.1l.3 .2 1.7 3.4M329.9 175.5l-.1 .1"/>
<path d="M332.6 166.6v.3l1.7 3.4M336.4 175.5l-.2 .1M339 166.6v.3l1.7 3.4M340 173l-.1 .2M341.2 169.1l-.1 .2M350 179.3l.4 .2 1.6 3.4M353.7 183.4h-.1M126.4 260h.2M126.4 255h.2M129.6 251.7v.3M136.6 251.7v.3M139.6 260h.3"/>
<path d="M139.6 255h.3M152.9 247h.2M158.1 241.7v.3M129.6 263v.2M136.6 263v.2"/>
</g>
<g font-size="4.6">
<text x="112.2" y="23.2" transform="rotate(-90 112.2 23.2)">0</text>
<text x="122.2" y="23.2" transform="rotate(-90 122.2 23.2)">20</text>
<text x="131.7" y="23.2" transform="rotate(-90 131.7 23.2)">27</text>
<text x="142.2" y="23.2" transform="rotate(-90 142.2 23.2)">60</text>
<text x="152.2" y="23.2" transform="rotate(-90 152.2 23.2)">80</text>
<text x="167.2" y="23.2" transform="rotate(-90 167.2 23.2)">110</text>
<text x="199.7" y="23.2" transform="rotate(-90 199.7 23.2)">175</text>
<text x="130.4" y="34.2">26</text>
<text x="75" y="39">0</text>
<text x="254.7" y="39">0</text>
<text x="105.2" y="44.7" transform="rotate(-90 105.2 44.7)">10</text>
<text x="227.1" y="47.2">6.4 (4x)</text>
<text x="96.6" y="53.1" transform="rotate(-90 96.6 53.1)">22</text>
<text x="183.5" y="50">2x45°</text>
<text x="185.7" y="57.8">M8-skrz</text>
<text x="225.5" y="57.5">11-hl.6.8</text>
<text x="220.9" y="63.6">(4x)</text>
<text x="254.7" y="65">52</text>
<text x="254.7" y="70">62</text>
<text x="254.7" y="76.7">68</text>
<text x="127.6" y="80.6">M6</text>
<text x="153.3" y="80.8">M6</text>
<text x="254.7" y="83">88</text>
<text x="67.8" y="87.7">97.5</text>
<text x="71.8" y="94.5">111</text>
<text x="254.7" y="93">108</text>
<text x="85.7" y="101">M8-skrz</text>
<text x="70.3" y="103.5">129</text>
<text x="218.4" y="104.8">M8-skrz</text>
<text x="86.7" y="110.6">M6 (2x)</text>
<text x="220.7" y="113.9">M8-skrz</text>
<text x="112.2" y="123.5" transform="rotate(-90 112.2 123.5)">0</text>
<text x="118.8" y="123.5" transform="rotate(-90 118.8 123.5)">7</text>
<text x="125" y="125.5" transform="rotate(-90 125 125.5)">12</text>
<text x="131.9" y="126" transform="rotate(-90 131.9 126)">23</text>
<text x="159.7" y="126" transform="rotate(-90 159.7 126)">95</text>
<text x="219.9" y="123.2">M8-skrz</text>
<text x="139.6" y="126.2" transform="rotate(-90 139.6 126.2)">40</text>
<text x="146.2" y="126.2" transform="rotate(-90 146.2 126.2)">68</text>
<text x="169.7" y="127.2" transform="rotate(-90 169.7 127.2)">115</text>
<text x="179.7" y="127.7" transform="rotate(-90 179.7 127.7)">135</text>
<text x="189.7" y="127.7" transform="rotate(-90 189.7 127.7)">155</text>
<text x="199.7" y="128" transform="rotate(-90 199.7 128)">175</text>
<text x="106.2" y="139.6" transform="rotate(-90 106.2 139.6)">6</text>
<text x="135.1" y="138.3">M6-hl.12</text>
<text x="135.1" y="144.4">(2x)</text>
<text x="92.5" y="151.5" transform="rotate(-90 92.5 151.5)">12</text>
<text x="341.7" y="151">1:2</text>
<text x="115.4" y="159.9">20</text>
<text x="125.4" y="166.8">60</text>
<text x="91.1" y="172.2">0.5x45°</text>
<text x="156.9" y="186.6">190</text>
<text x="79" y="223.5">11-hl.6.8</text>
<text x="345.3" y="227.8">1:2</text>
<text x="91" y="229.6">(4x)</text>
<text x="61.4" y="237.1" transform="rotate(-90 61.4 237.1)">138</text>
<text x="76" y="244.8">6.4 (4x)</text>
<text x="99.2" y="254.3" transform="rotate(-90 99.2 254.3)">65</text>
<text x="191.4" y="254">33 (2x)</text>
<text x="105.2" y="266.5" transform="rotate(-90 105.2 266.5)">15</text>
<text x="113.7" y="274.1">8</text>
<text x="128.4" y="280.1">72</text>
</g>
<g font-size="4.5">
<text x="133.1" y="50.2" transform="rotate(46 133.1 50.2)">R6</text>
<text x="158.3" y="59.5" transform="rotate(-41 158.3 59.5)">R10</text>
</g>
<g font-size="4.4">
<text x="413.9" y="46.2">D</text>
<text x="413.9" y="115.7">C</text>
<text x="413.9" y="185.1">B</text>
<text x="413.9" y="254.6">A</text>
<text x="41" y="294.9">8</text>
<text x="89.9" y="294.4">7</text>
<text x="138.9" y="294.9">6</text>
<text x="187.8" y="294.9">5</text>
<text x="236.8" y="294.9">4</text>
<text x="285.7" y="294.9">3</text>
<text x="334.6" y="294.9">2</text>
<text x="383.6" y="295.4">1</text>
</g>
<text font-size="4.3" x="373" y="262.3">&amp;</text>
<g font-size="3.6">
<text x="359.2" y="257.9">Mechatronic Design</text>
<text x="377.6" y="262.3">Solutions</text>
</g>
<g font-size="3.5">
<text x="15.6" y="48.6" transform="rotate(-90 15.6 48.6)">50-002019-00113</text>
<text x="335.7" y="249.7">- kus(u)</text>
<text x="315.9" y="272.6">HORIZ DESKA VYTAHU</text>
<text x="315.9" y="276.4">TESTOVANI VALCE</text>
<text x="316" y="285.2">50-002019-00113</text>
<text x="400.5" y="285.2">A</text>
</g>
<text font-size="2.9" x="392.7" y="262.3">s.r.o.</text>
<g font-size="2.8">
<text x="356.4" y="248.3">NEREZ_OCEL</text>
<text x="361.4" y="251.3">1.4301</text>
<text x="394.2" y="248.3">-</text>
<text x="394.2" y="251.3">-</text>
<text x="271.1" y="258.5">mm</text>
<text x="298.2" y="259.2">Ra 6.3</text>
<text x="312.6" y="258.8">T.Kolegar</text>
<text x="312.5" y="266.1">-</text>
<text x="274" y="281">-</text>
<text x="374" y="285">1 OF</text>
<text x="383.2" y="285">1</text>
</g>
<g font-size="2.5">
<text x="270.5" y="249.8">ISO 2768-mH</text>
<text x="290.1" y="249.8">0,02 LÍCOVANÉ</text>
<text x="277.3" y="252.5">0,5</text>
<text x="290.1" y="252.5">0,1</text>
<text x="295.7" y="252.5">OSTATNÍ</text>
<text x="290" y="266.6">SRAZIT 0,2x45</text>
</g>
<g font-size="2.4">
<text x="4.3" y="287.7" transform="rotate(-90 4.3 287.7)">INFORMACE OBSAZENE VE VYKRESU JSOU DUVERNE A JSOU MAJETKEM SPOLECNOSTI</text>
<text x="6.9" y="287.7" transform="rotate(-90 6.9 287.7)">MECHATRONIC DESIGN &amp; SOLUTIONS S.R.O. A NESMI BÝT POSKYTNUTY NIKOMU JINEMU</text>
<text x="9.4" y="287.7" transform="rotate(-90 9.4 287.7)">BEZ PISEMNEHO SVOLENI SPOLECNOSTI MECHATRONIC DESIGN &amp; SOLUTIONS S.R.O.</text>
<text x="14.5" y="287.7" transform="rotate(-90 14.5 287.7)">TENTO VYKRES JE KONTROLOVANY DOKUMENT</text>
</g>
<g font-size="2.1">
<text x="11.3" y="58.9" transform="rotate(-90 11.3 58.9)">DWG NO</text>
<text x="270.2" y="245">TOLERANCE</text>
<text x="288.2" y="245">POZICE D R</text>
<text x="310.2" y="245">NO OF PIECES</text>
<text x="352.2" y="245">MATERIAL</text>
<text x="381.2" y="245">TREATMENT</text>
<text x="310.2" y="255">DRAWN BY</text>
<text x="326.7" y="255">DATE</text>
<text x="277.2" y="258.5">ISO 8015</text>
<text x="288.1" y="258.2">PLOCHY</text>
<text x="288.1" y="262.7">HRANY</text>
<text x="310.2" y="262.5">CHECKED BY</text>
<text x="328.5" y="262.5">DATE</text>
<text x="338" y="258.5">08.01.2020</text>
<text x="342.7" y="265.9">-</text>
<text x="310.2" y="270">NAME</text>
<text x="310.2" y="280">DRAWING NO</text>
<text x="365.2" y="280">SHEET</text>
<text x="395.2" y="280">REV</text>
<text x="271.7" y="286">REV</text>
<text x="283.7" y="286">DATE</text>
<text x="295.2" y="286">CHANGED BY</text>
</g>
<text font-size="2" x="360.1" y="266.1">Metelkova 1852, 664 34, Kurim, Czech Rep.</text>
</svg>
